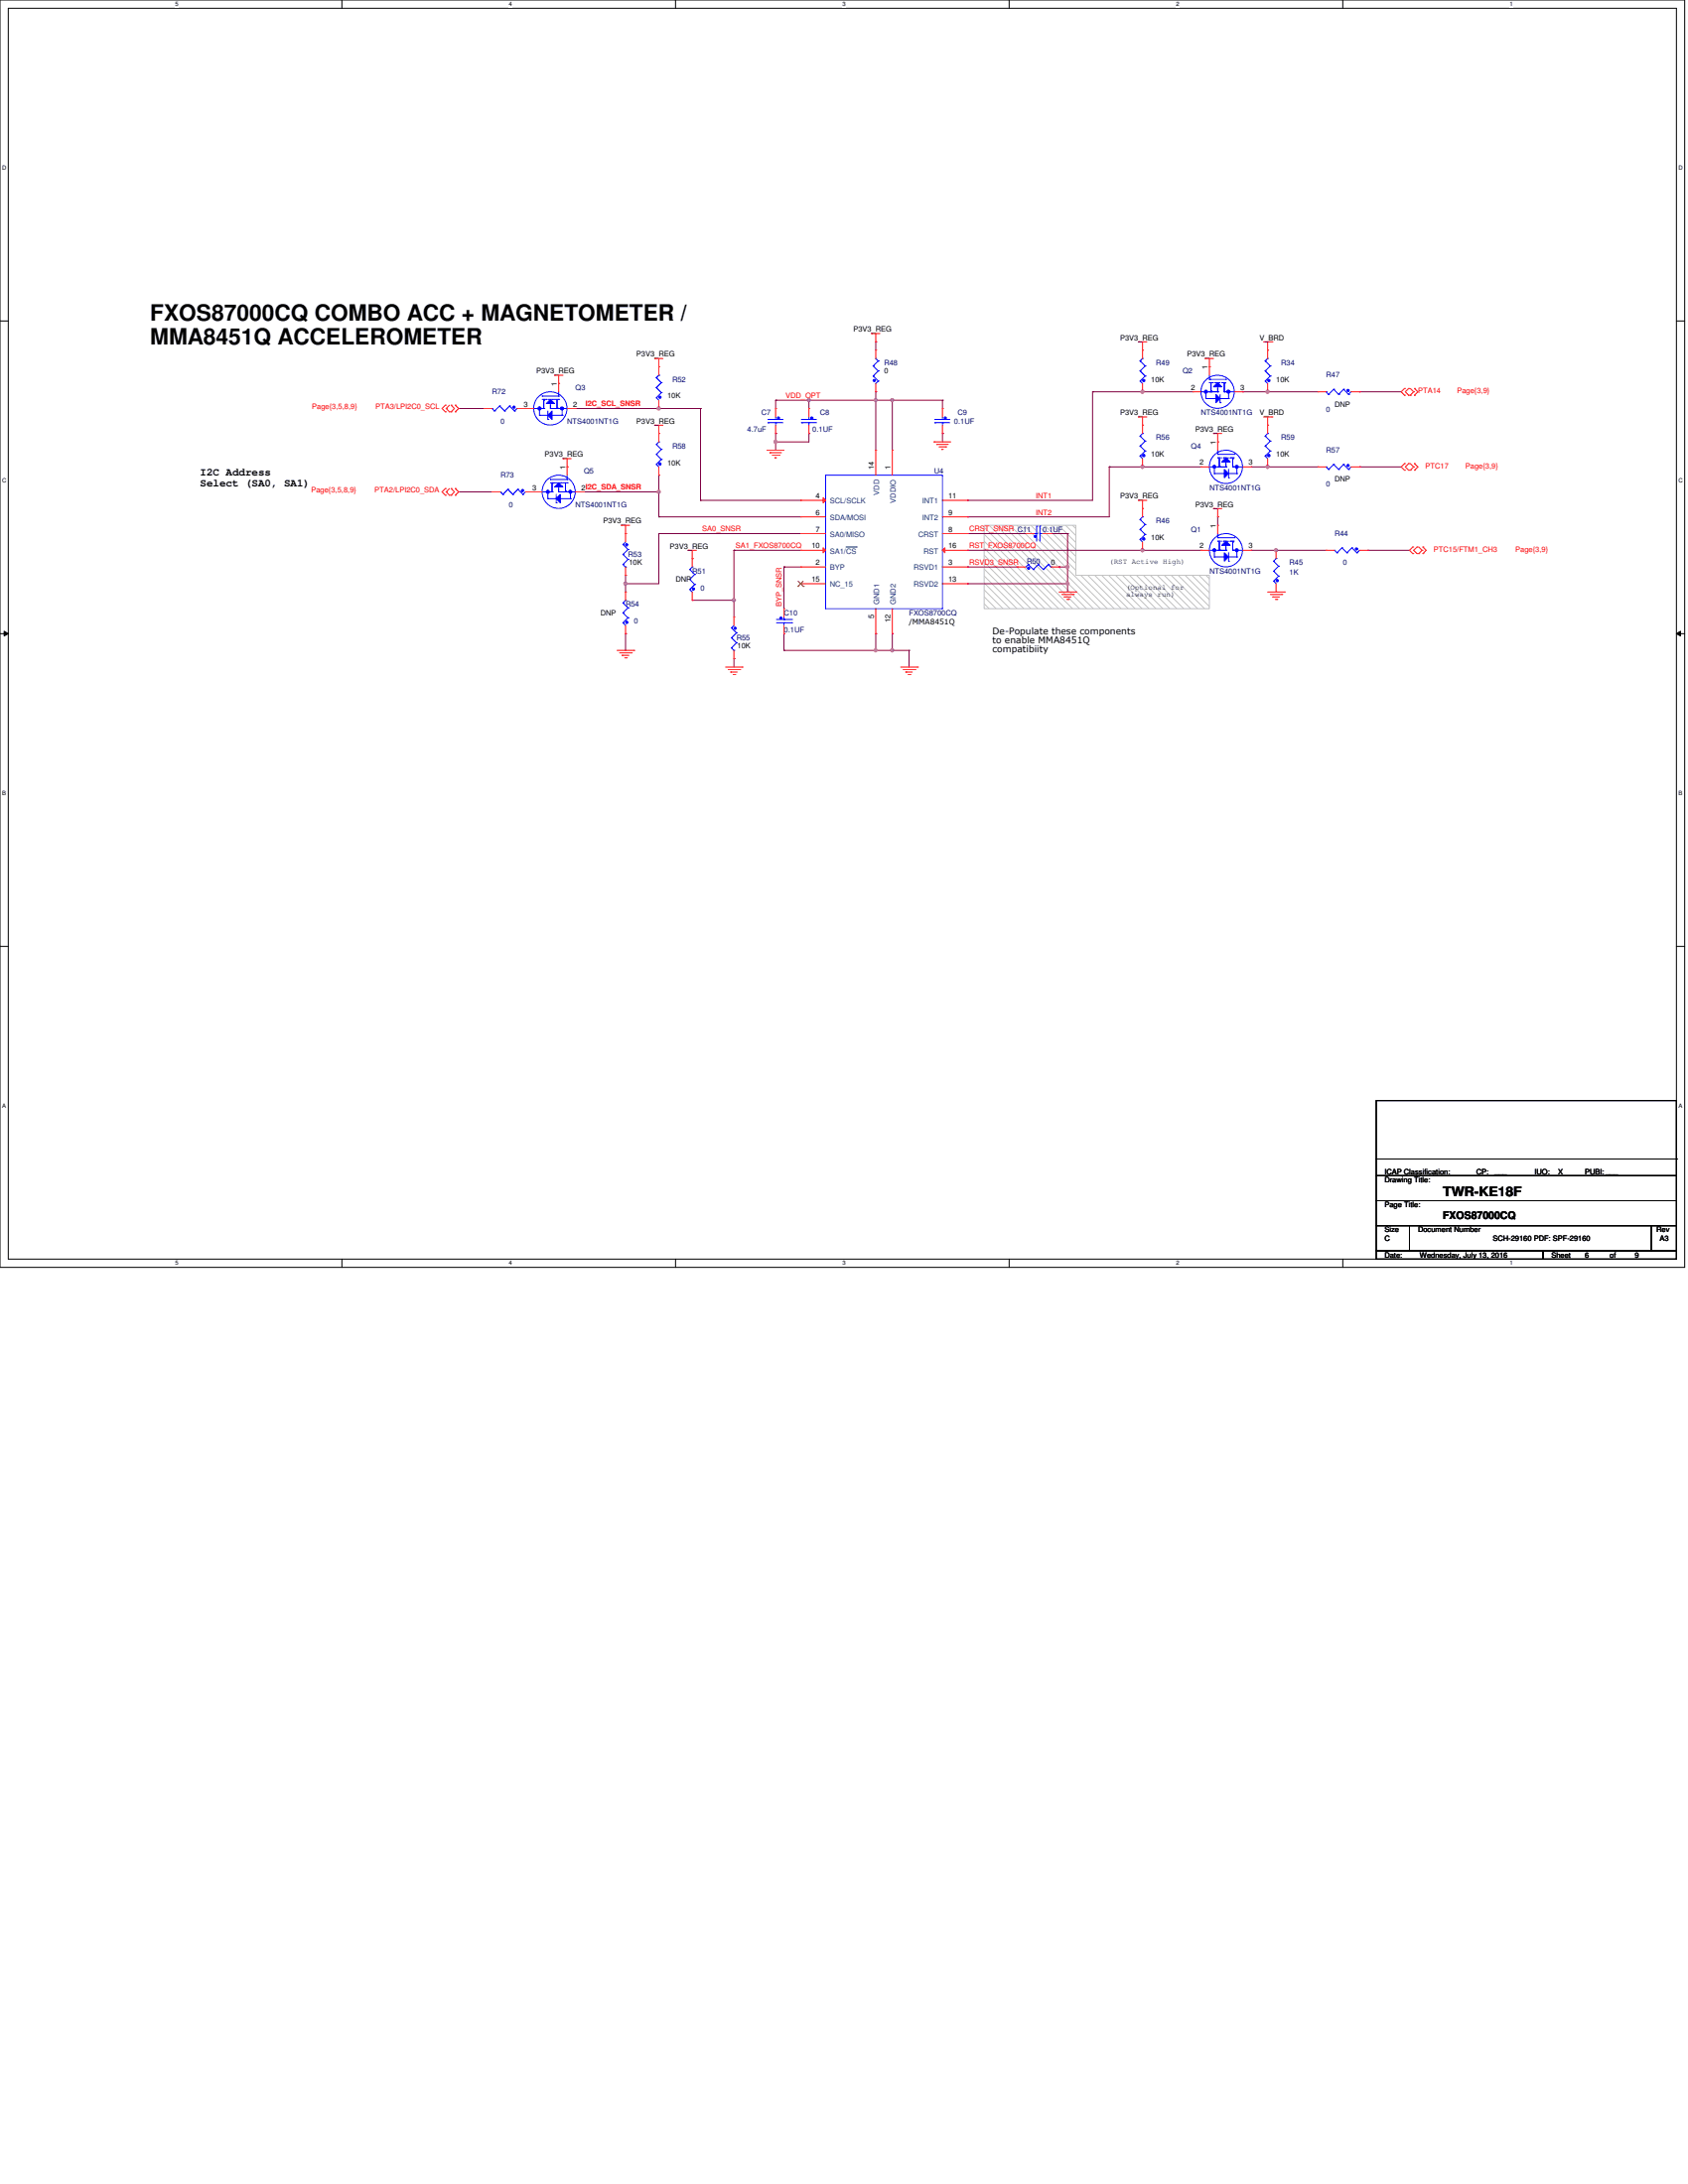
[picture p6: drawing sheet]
<svg xmlns="http://www.w3.org/2000/svg" width="216mm" height="279mm" viewBox="0 0 216 279" stroke-linecap="round" stroke-linejoin="round" font-family="sans-serif">
<path d="M0 0h215.5v162.1h-215.5zM1.1 1.1h213.3v160h-213.3z" fill="none" stroke="#000" stroke-width=".13"/>
<g fill="#fff">
<path d="M22.4 .1h.4v.9h-.4z"/>
<path d="M22.4 161.2h.4v.8h-.4z"/>
</g>
<path d="M43.7 0v1.1M43.7 161.1v1" fill="none" stroke="#000" stroke-width=".13"/>
<g fill="#fff">
<path d="M65.1 .1h.4v.9h-.4z"/>
<path d="M65.1 161.2h.4v.8h-.4z"/>
</g>
<path d="M86.4 0v1.1M86.4 161.1v1" fill="none" stroke="#000" stroke-width=".13"/>
<g fill="#fff">
<path d="M107.7 .1h.4v.9h-.4z"/>
<path d="M107.7 161.2h.4v.8h-.4z"/>
</g>
<path d="M129.1 0v1.1M129.1 161.1v1" fill="none" stroke="#000" stroke-width=".13"/>
<g fill="#fff">
<path d="M150.4 .1h.4v.9h-.4z"/>
<path d="M150.4 161.2h.4v.8h-.4z"/>
</g>
<path d="M171.7 0v1.1M171.7 161.1v1" fill="none" stroke="#000" stroke-width=".13"/>
<g fill="#fff">
<path d="M193.1 .1h.4v.9h-.4z"/>
<path d="M193.1 161.2h.4v.8h-.4z"/>
<path d="M.3 21.1h.5v.8h-.5z"/>
<path d="M214.7 21.1h.5v.8h-.5z"/>
<path d="M.3 61.1h.5v.8h-.5z"/>
<path d="M214.7 61.1h.5v.8h-.5z"/>
</g>
<path d="M0 41.1h1.1M214.4 41.1h1.1" fill="none" stroke="#000" stroke-width=".13"/>
<g fill="#fff">
<path d="M.3 101.1h.5v.8h-.5z"/>
<path d="M214.7 101.1h.5v.8h-.5z"/>
</g>
<path d="M0 81.1h1.1M.5 80.8l.6 .3-.6 .3zM214.4 81.1l.5-.3v.6zM214.4 81.1h1.1" fill="none" stroke="#000" stroke-width=".13"/>
<path d="M.5 80.8l.6 .3-.6 .3zM214.4 81.1l.5-.3v.6z" fill="#000"/>
<g fill="#fff">
<path d="M.3 141.1h.5v.8h-.5z"/>
<path d="M214.7 141.1h.5v.8h-.5z"/>
</g>
<path d="M0 121.1h1.1M214.4 121.1h1.1" fill="none" stroke="#000" stroke-width=".13"/>
<path d="M125.9 67.2h11.7v6.4h17.1v4.3h-28.8z" fill-rule="evenodd" fill="#c0c0c0"/>
<path d="M125.9 67.2h11.7v6.4h17.1v4.3h-28.8z" fill="none" stroke="#c0c0c0" stroke-width=".13"/>
<path d="M100.3 83.2h.1M112 83.2h.1M114.1 81.1h.1M114.1 81.1v2.1h-13.8" fill="none" stroke="#800040" stroke-width=".13"/>
<circle cx="114.1" cy="83.2" r=".2" fill="#f0f"/>
<circle cx="114.1" cy="83.2" r=".2" fill="none" stroke="#f0f" stroke-width=".13"/>
<path d="M100.3 72.5h.1M100.3 72.5v5.4M112 81.1h.1M112 81.1v2.1" fill="none" stroke="#800040" stroke-width=".13"/>
<circle cx="112" cy="83.2" r=".2" fill="#f0f"/>
<circle cx="112" cy="83.2" r=".2" fill="none" stroke="#f0f" stroke-width=".13"/>
<path d="M93.9 70.4h.1M93.9 70.4h8.5M93.9 70.4v6.4M100.3 72.5h.1M100.3 72.5h2.1M100.3 81.1h.1M100.3 81.1v2.1M114.1 83.2h.1M114.1 83.2h2.2M116.3 83.2h.1M116.3 83.2v2.1" fill="none" stroke="#800040" stroke-width=".13"/>
<circle cx="93.9" cy="76.8" r=".2" fill="#f0f"/>
<circle cx="93.9" cy="76.8" r=".2" fill="none" stroke="#f0f" stroke-width=".13"/>
<path d="M123.7 72.5h.1M123.7 74.7h.1M123.7 72.5h6.4M123.7 74.7h12.8M136.5 74.7h.1M136.5 72.5h.1M136.5 72.5v3.2M93.9 84.3h.1M93.9 84.3v1" fill="none" stroke="#800040" stroke-width=".13"/>
<circle cx="136.5" cy="74.7" r=".2" fill="#f0f"/>
<circle cx="136.5" cy="74.7" r=".2" fill="none" stroke="#f0f" stroke-width=".13"/>
<path d="M123.7 70.4h.1M123.7 70.4h22.4M134.4 68.3h.1M134.4 68.3h2.1M136.5 68.3h.1M136.5 68.3v4.2" fill="none" stroke="#800040" stroke-width=".13"/>
<circle cx="146.1" cy="70.4" r=".2" fill="#f0f"/>
<circle cx="146.1" cy="70.4" r=".2" fill="none" stroke="#f0f" stroke-width=".13"/>
<path d="M103.5 51.2h.1M103.5 51.2h8.5M123.7 68.3h.1M123.7 68.3h7.5" fill="none" stroke="#800040" stroke-width=".13"/>
<circle cx="112" cy="51.2" r=".2" fill="#f0f"/>
<circle cx="112" cy="51.2" r=".2" fill="none" stroke="#f0f" stroke-width=".13"/>
<circle cx="103.5" cy="51.2" r=".2" fill="#f0f"/>
<circle cx="103.5" cy="51.2" r=".2" fill="none" stroke="#f0f" stroke-width=".13"/>
<path d="M114.1 51.2h.1M114.1 51.2v6.4" fill="none" stroke="#800040" stroke-width=".13"/>
<circle cx="114.1" cy="51.2" r=".2" fill="#f0f"/>
<circle cx="114.1" cy="51.2" r=".2" fill="none" stroke="#f0f" stroke-width=".13"/>
<path d="M99.2 56.5h.1M99.2 55.5h.1M99.2 56.5h4.3M99.2 55.5v2.1M114.1 51.2h.1M114.1 51.2h6.4" fill="none" stroke="#800040" stroke-width=".13"/>
<circle cx="99.2" cy="56.5" r=".2" fill="#f0f"/>
<circle cx="99.2" cy="56.5" r=".2" fill="none" stroke="#f0f" stroke-width=".13"/>
<g fill="none" stroke="#800040" stroke-width=".13">
<path d="M73.6 52.3h.1M73.6 52.3h10.7M99.2 51.2h.1M99.2 51.2h4.3M99.2 51.2v1.1M103.5 55.5h.1M103.5 55.5v1M112 50.1h.1M112 50.1v1.1M120.5 55.5h.1M120.5 55.5v1M84.3 68.3h.1"/>
<path d="M84.3 68.3h18.1M123.7 66.1h.1M123.7 66.1h18.2"/>
</g>
<circle cx="84.3" cy="52.2" r=".2" fill="#f0f"/>
<circle cx="84.3" cy="52.2" r=".2" fill="none" stroke="#f0f" stroke-width=".13"/>
<path d="M89.6 52.3h.1M89.6 52.3v11.7M74.7 62.9h.1M74.7 62.9h9.6M84.3 66.1h.1M84.3 66.1h18.1M89.6 64h.1M89.6 64h12.8M123.7 64h.1M123.7 64h16" fill="none" stroke="#800040" stroke-width=".13"/>
<circle cx="84.3" cy="62.9" r=".2" fill="#f0f"/>
<circle cx="84.3" cy="62.9" r=".2" fill="none" stroke="#f0f" stroke-width=".13"/>
<path d="M80 74.7h.1M84.3 60.8h.1M84.3 68.3h.1M84.3 60.8v2.1M84.3 68.3v6.4h-4.3M80 81.1h.1M80 81.1v2.1" fill="none" stroke="#800040" stroke-width=".13"/>
<circle cx="80" cy="74.7" r=".2" fill="#f0f"/>
<circle cx="80" cy="74.7" r=".2" fill="none" stroke="#f0f" stroke-width=".13"/>
<path d="M135.5 72.5h.1M135.5 72.5h1" fill="none" stroke="#800040" stroke-width=".13"/>
<circle cx="136.5" cy="72.5" r=".2" fill="#f0f"/>
<circle cx="136.5" cy="72.5" r=".2" fill="none" stroke="#f0f" stroke-width=".13"/>
<path d="M158.9 50.1h.1M158.9 50.1h3.2M160 59.7h.1M160 59.7h2.1M88.5 76.8h.1M88.5 76.8h5.4M93.9 76.8h.1M93.9 76.8v2.1M160 70.4h.1M160 70.4h3.2" fill="none" stroke="#800040" stroke-width=".13"/>
<circle cx="163.2" cy="70.4" r=".2" fill="#f0f"/>
<circle cx="163.2" cy="70.4" r=".2" fill="none" stroke="#f0f" stroke-width=".13"/>
<g fill="none" stroke="#800040" stroke-width=".13">
<path d="M84.3 52.3h.1M84.3 52.3h5.3M103.5 51.2h.1M103.5 51.2v1.1M112 43.7h.1M112 51.2h.1M112 43.7v1.1M112 51.2v6.4M112 51.2h2.1M120.5 51.2h.1M120.5 51.2v1.1M139.7 50.1h.1"/>
<path d="M139.7 50.1v13.9M139.7 50.1h6.4M141.9 59.7h.1M141.9 59.7h4.2M141.9 59.7v6.4M162.1 50.1h.1M162.1 50.1h6.5M80 73.6h.1M80 74.7h.1M80 73.6v2.1M84.3 62.9h.1M84.3 62.9v3.2"/>
</g>
<circle cx="162.1" cy="50.1" r=".2" fill="#f0f"/>
<circle cx="162.1" cy="50.1" r=".2" fill="none" stroke="#f0f" stroke-width=".13"/>
<path d="M162.1 59.7h.1M162.1 59.7h6.5" fill="none" stroke="#800040" stroke-width=".13"/>
<circle cx="162.1" cy="59.7" r=".2" fill="#f0f"/>
<circle cx="162.1" cy="59.7" r=".2" fill="none" stroke="#f0f" stroke-width=".13"/>
<path d="M146.1 50.1h.1M146.1 50.1h6.4" fill="none" stroke="#800040" stroke-width=".13"/>
<circle cx="146.1" cy="50.1" r=".2" fill="#f0f"/>
<circle cx="146.1" cy="50.1" r=".2" fill="none" stroke="#f0f" stroke-width=".13"/>
<path d="M146.1 59.7h.1M146.1 59.7h7.5" fill="none" stroke="#800040" stroke-width=".13"/>
<circle cx="146.1" cy="59.7" r=".2" fill="#f0f"/>
<circle cx="146.1" cy="59.7" r=".2" fill="none" stroke="#f0f" stroke-width=".13"/>
<g fill="none" stroke="#800040" stroke-width=".13">
<path d="M58.7 52.3h.1M58.7 52.3h3.2M173.9 59.7h.1M173.9 50.1h.1M173.9 59.7h5.3M173.9 50.1h5.3M58.7 62.9h.1M58.7 62.9h4.2M146.1 70.4h.1M146.1 70.4h7.5M155.7 66.1h.1M155.7 66.1v1.1"/>
<path d="M163.2 70.4h.1M163.2 70.4h6.4M174.9 70.4h.1M174.9 70.4h5.4"/>
</g>
<g fill="none" stroke="#f00" stroke-width=".13">
<path d="M57 51.8h.1M57 52.7h.1M57 51.8l-.5 .5 .5 .4M57.1 52.3h.1M57.1 52.3l.4 .4M57.5 52.7h.1M57.5 51.8l-.4 .5M57.7 52.7h.1M57.7 51.8h.1M57.7 51.8l.4 .5-.4 .4M58.2 52.7h.1M58.2 51.8h.1"/>
<path d="M58.2 51.8l.5 .5-.5 .4M70.9 48h.1M70.9 48h1.1M71.5 49.1h.1M71.5 48v1.1M72 58.7h.1M72 58.7h1.1M72.5 59.7h.1M72.5 58.7v1M83.7 45.9h.1M83.7 54.4h.1M83.7 45.9h1.1"/>
<path d="M83.7 54.4h1.1M84.3 46.9h.1M84.3 55.5h.1M84.3 45.9v1M84.3 54.4v1.1M98.1 57.6h.1M98.1 57.6h2.2M98.5 57.9h.1M98.5 57.9h1.4M98.8 58.2h.8M99.1 58.6h.1M99.1 58.6h.2"/>
<path d="M99.6 58.2h.1M111.5 42.7h.1M111.5 42.7h1M112 43.7h.1M112 42.7v1M119.5 56.5h.1M119.5 56.5h2.1M119.8 56.9h.1M119.8 56.9h1.5M120.1 57.2h.9M120.4 57.5h.1M120.4 57.5h.2"/>
<path d="M121 57.2h.1M145.6 43.7h.1M145.6 53.3h.1M145.6 43.7h1.1M145.6 53.3h1.1M146.1 44.8h.1M146.1 54.4h.1M146.1 43.7v1.1M146.1 53.3v1.1M154.1 45.9h.1M154.1 45.9h1.1M154.7 46.9h.1"/>
<path d="M154.7 45.9v1M155.2 55.5h.1M155.2 55.5h1.1M155.7 56.5h.1M155.7 55.5v1M161.6 43.7h1.1M161.6 53.3h1.1M162.1 44.8h.1M162.1 54.4h.1M162.1 43.7v1.1M162.1 53.3v1.1M162.7 43.7h.1"/>
<path d="M162.7 53.3h.1M179.6 50.6h.1M179.6 49.7h.1M179.6 59.3h.1M179.6 49.7l-.4 .4 .4 .5M179.6 59.3l-.4 .4 .4 .5M180.2 50.6h.1M180.2 49.7h.1M180.2 59.3h.1M180.2 49.7l-.5 .4 .5 .5M180.2 59.3l-.5 .4 .5 .5M180.4 50.6h.1"/>
<path d="M180.4 49.7l.4 .4M180.4 59.3l.4 .4M180.8 50.1h.1M180.8 59.7h.1M180.8 50.1l-.4 .5M180.8 59.7l-.4 .5M180.9 49.7h.1M180.9 50.6h.1M180.9 59.3h.1M180.9 49.7l.5 .4-.5 .5M180.9 59.3l.5 .4-.5 .5M57 62.5h.1"/>
<path d="M57 63.4h.1M57 62.5l-.5 .4 .5 .5M57.1 62.9h.1M57.1 62.9l.4 .5M57.5 63.4h.1M57.5 62.5l-.4 .4M57.7 63.4h.1M57.7 62.5h.1M57.7 62.5l.4 .4-.4 .5M58.2 63.4h.1M58.2 62.5h.1M58.2 62.5l.5 .4-.5 .5"/>
<path d="M79.5 67.2h.1M79.5 67.2h1M80 68.3h.1M80 67.2v1.1M88 70.4h.1M88 70.4h1.1M88.5 71.5h.1M88.5 70.4v1.1M135.5 75.7h2.1M135.8 76.1h1.5M136.1 76.4h.1M136.1 76.4h.9"/>
<path d="M136.4 76.7h.3M136.7 76.7h.1M137.3 76.1h.1M137.6 75.7h.1M145.6 64h.1M145.6 64h1.1M146.1 65.1h.1M146.1 64v1.1M155.2 65.1h.1M155.2 65.1h1.1M155.7 66.1h.1M155.7 65.1v1"/>
<path d="M162.1 75.7h2.2M162.5 76.1h1.5M162.8 76.4h.1M162.8 76.4h.8M163.1 76.7h.2M163.3 76.7h.1M164 76.1h.1M164.3 75.7h.1M179.6 60.2h.1M180.2 60.2h.1M180.4 60.2h.1M180.7 70.8h.1"/>
<path d="M180.7 70h.1M180.7 70l-.4 .4 .4 .4M180.9 60.2h.1M181.3 70.8h.1M181.3 70h.1M181.3 70l-.5 .4 .5 .4M181.5 70.8h.1M181.5 70l.4 .4M181.9 70.4h.1M181.9 70.4l-.4 .4M182 70h.1M182 70.8h.1"/>
<path d="M182 70l.4 .4-.4 .4M78.9 83.2h2.2M79.2 83.5h1.6M79.6 83.8h.1M79.6 83.8h.8M79.9 84.2h.2M80.1 84.2h.1M80.8 83.5h.1M81.1 83.2h.1M92.8 85.3h2.1M93.1 85.7h1.5M93.5 86h.1"/>
<path d="M93.5 86h.8M93.8 86.3h.2M94 86.3h.1M94.6 85.7h.1M94.9 85.3h.1M115.2 85.3h2.1M115.5 85.7h1.5M115.8 86h.1M115.8 86h.9M116.2 86.3h.2M116.4 86.3h.1M117 85.7h.1"/>
<path d="M117.3 85.3h.1"/>
</g>
<path d="M176 150.4h38.4v3.2h-38.4zM176 153.6h38.4v3.2h-38.4zM176 156.8h4.3v3.2h-4.3zM176 140.8h38.4v9.6h-38.4zM176 148.3h38.4M180.3 156.8h30.9v3.2h-30.9zM211.2 156.8h3.2v3.2h-3.2zM214.4 148.3h.1M176 160h21.4v1.1h-21.4zM197.4 160h17v1.1h-17z" fill="none" stroke="#000" stroke-width=".13"/>
<path d="M169.6 59.7h.1M169.6 59.7l.3 .3M170.6 59.4h.1M170.6 59.4l.6 .6M170.6 59.4l-.7 .6M171.9 59.4h.1M171.9 59.4l.6 .6M171.9 59.4l-.7 .6M172.8 59.7l-.3 .3M169.9 60h.1M171.2 60h.1M172.5 60h.1" fill="none" stroke="#00f" stroke-width=".13"/>
<circle cx="172.4" cy="59.6" r=".15" fill="#00f"/>
<g fill="none" stroke="#00f" stroke-width=".13">
<path d="M62.9 52.3h.1M62.9 52.3l.3 .3M63.2 52.6h.1M63.9 51.9h.1M63.9 51.9l.6 .7M63.9 51.9l-.7 .7M64.5 52.6h.1M65.2 51.9h.1M65.2 51.9l.6 .7M65.2 51.9l-.7 .7M65.8 52.6h.1M66.1 52.3l-.3 .3"/>
<circle cx="172.4" cy="59.6" r=".15"/>
</g>
<path d="M168.6 59.7h.1M168.6 59.7h1M172.8 59.7h1.1M173.9 59.7h.1" fill="none" stroke="#f00" stroke-width=".13"/>
<circle cx="65.7" cy="52.1" r=".15" fill="#00f"/>
<g fill="none" stroke="#00f" stroke-width=".13">
<path d="M131.5 72.2h.1M131.5 72.2l-.3 .3M131.5 72.2l.7 .7M132.2 72.9h.1M132.8 72.2h.1M132.8 72.2l-.6 .7M132.8 72.2l.7 .7M133.5 72.9h.1M134.1 72.2h.1M134.1 72.2l-.6 .7M134.1 72.2l.3 .3M134.4 72.5h.1"/>
<circle cx="65.7" cy="52.1" r=".15"/>
</g>
<path d="M61.9 52.3h.1M61.9 52.3h1M66.1 52.3h1.1M67.2 52.3h.1" fill="none" stroke="#f00" stroke-width=".13"/>
<circle cx="131.6" cy="72.7" r=".15" fill="#00f"/>
<circle cx="131.6" cy="72.7" r=".15" fill="none" stroke="#00f" stroke-width=".13"/>
<path d="M130.1 72.5h.1M130.1 72.5h1.1M134.4 72.5h1.1M135.5 72.5h.1" fill="none" stroke="#f00" stroke-width=".13"/>
<path d="M71.5 61.8l.5 .5h-1.1z" fill="#00f"/>
<g fill="none" stroke="#00f" stroke-width=".13">
<path d="M69.3 62.9h1.3M70.4 61.3h.1M70.4 61.8h.5M70.4 61.3h2.1M70.6 62.9h.1M70.6 61.9h.1M70.6 61.8h.1M70.6 61.8v1.1M70.9 61.8h.1M71.1 61.8h.7M71.5 61.8l.5 .5h-1.1zM71.5 62.9h.1"/>
<path d="M71.5 62.9h2.1M71.5 62.3v.6M71.8 61.8h.1M72 61.8h.5M72.3 62.8h.1M72.3 62.9h.1M72.3 61.8v1.1M72.5 62.9h.1M72.5 61.8h.1M72.5 61.3h.1M72.5 60.8v.5M73.6 62.9h.1"/>
<circle cx="71.5" cy="62.9" r="2.12"/>
</g>
<path d="M71.7 63.2v1.1l-.6-.5z" fill="#00f"/>
<path d="M70.1 63.8h.1M70.1 62.9h.1M70.1 63.8h1M70.1 62.9v.9M71.1 64.3h.1M71.1 63.2v1.1M71.7 63.2v1.1l-.6-.5zM71.7 63.8h1.3M73 63.8h.1M73 62.9h.1M73 62.9v.9" fill="none" stroke="#00f" stroke-width=".13"/>
<circle cx="70.1" cy="62.9" r=".2" fill="#00f"/>
<circle cx="70.1" cy="62.9" r=".2" fill="none" stroke="#00f" stroke-width=".13"/>
<circle cx="73" cy="62.9" r=".2" fill="#00f"/>
<g fill="none" stroke="#00f" stroke-width=".13">
<path d="M169.6 50.1h.1M169.6 50.1l.3 .4M169.9 50.5h.1M170.6 49.8h.1M170.6 49.8l.6 .7M170.6 49.8l-.7 .7M171.2 50.5h.1M171.9 49.8h.1M171.9 49.8l.6 .7M171.9 49.8l-.7 .7M172.5 50.5h.1M172.8 50.1l-.3 .4"/>
<circle cx="73" cy="62.9" r=".2"/>
</g>
<path d="M72.5 59.7h.1M72.5 59.7v1.1M68.3 62.9h.1M68.3 62.9h1M73.6 62.9h1.1M74.7 62.9h.1" fill="none" stroke="#f00" stroke-width=".13"/>
<circle cx="172.4" cy="50" r=".15" fill="#00f"/>
<g fill="none" stroke="#00f" stroke-width=".13">
<path d="M83.9 59.4h.1M83.9 58.1h.1M83.9 56.9h.1M83.9 59.4l.4 .3M83.9 58.1l.7 .7M83.9 56.9l.7 .6M84.3 56.5h.1M84.3 56.5l-.4 .4M84.6 58.8h.1M84.6 57.5h.1M84.6 58.8l-.7 .6M84.6 57.5l-.7 .6"/>
<circle cx="172.4" cy="50" r=".15"/>
</g>
<path d="M168.6 50.1h.1M168.6 50.1h1M172.8 50.1h1.1M173.9 50.1h.1" fill="none" stroke="#f00" stroke-width=".13"/>
<circle cx="84.4" cy="59.3" r=".15" fill="#00f"/>
<g fill="none" stroke="#00f" stroke-width=".13">
<path d="M79.7 69.7h.1M79.7 70.9h.1M79.7 72.2h.1M79.7 69.7l.6 .6M79.7 70.9l.6 .7M79.7 72.2l.3 .3M80 72.5h.1M80 69.3l-.3 .4M80.3 70.3h.1M80.3 71.6h.1M80.3 70.3l-.6 .6M80.3 71.6l-.6 .6"/>
<circle cx="84.4" cy="59.3" r=".15"/>
</g>
<path d="M84.3 55.5h.1M84.3 55.5v1M84.3 59.7v1.1M84.3 60.8h.1" fill="none" stroke="#f00" stroke-width=".13"/>
<circle cx="80.2" cy="69.7" r=".15" fill="#00f"/>
<g fill="none" stroke="#00f" stroke-width=".13">
<path d="M88.2 75.4h.1M88.2 74.1h.1M88.2 72.9h.1M88.2 75.4l.3 .3M88.2 74.1l.7 .7M88.2 72.9l.7 .6M88.5 72.5h.1M88.5 72.5l-.3 .4M88.9 74.8h.1M88.9 73.5h.1M88.9 74.8l-.7 .6M88.9 73.5l-.7 .6"/>
<circle cx="80.2" cy="69.7" r=".15"/>
</g>
<path d="M80 68.3h.1M80 73.6h.1M80 68.3v1M80 72.5v1.1" fill="none" stroke="#f00" stroke-width=".13"/>
<circle cx="88.7" cy="75.4" r=".15" fill="#00f"/>
<g fill="none" stroke="#00f" stroke-width=".13">
<path d="M145.8 48.7h.1M145.8 47.5h.1M145.8 46.2h.1M145.8 48.7l.3 .4M145.8 47.5l.7 .6M145.8 46.2l.7 .6M146.1 45.9h.1M146.1 45.9l-.3 .3M146.5 48.1h.1M146.5 46.8h.1M146.5 48.1l-.7 .6M146.5 46.8l-.7 .7"/>
<circle cx="88.7" cy="75.4" r=".15"/>
</g>
<path d="M88.5 76.8h.1M88.5 71.5h.1M88.5 71.5v1M88.5 75.7v1.1" fill="none" stroke="#f00" stroke-width=".13"/>
<path d="M146.2 48.6h.2v.2h-.2z" fill-rule="evenodd" fill="#00f"/>
<path d="M146.2 48.6h.2v.2h-.2zM99.3 79.7h1.9M99.3 79.2h1.9M100.3 79.7h.1M100.3 79.7v.3M101.2 79.7h.1M101.2 79.2h.1" fill="none" stroke="#00f" stroke-width=".13"/>
<path d="M146.1 50.1h.1M146.1 44.8h.1M146.1 44.8v1.1M146.1 49.1v1" fill="none" stroke="#f00" stroke-width=".13"/>
<circle cx="99.9" cy="79.1" r=".15" fill="#00f"/>
<g fill="none" stroke="#00f" stroke-width=".13">
<path d="M100.3 79.2h.1M100.3 78.9v.3M132.6 67.3h.1M132.6 67.3v1.9M133 67.3h.1M133 68.3h.1M133 67.3v1.9M133 68.3h.3"/>
<circle cx="99.9" cy="79.1" r=".15"/>
</g>
<path d="M100.3 77.9h.1M100.3 77.9v1M100.3 81.1h.1M100.3 80v1.1" fill="none" stroke="#f00" stroke-width=".13"/>
<circle cx="132.4" cy="68.6" r=".15" fill="#00f"/>
<g fill="none" stroke="#00f" stroke-width=".13">
<path d="M132.3 68.3h.3M132.6 68.3h.1"/>
<circle cx="132.4" cy="68.6" r=".15"/>
</g>
<path d="M131.2 68.3h.1M131.2 68.3h1.1M133.3 68.3h1.1M134.4 68.3h.1" fill="none" stroke="#f00" stroke-width=".13"/>
<path d="M70.4 51.1l.5 .5h-1z" fill="#00f"/>
<g fill="none" stroke="#00f" stroke-width=".13">
<path d="M68.3 52.3h1.3M69.3 50.7h.1M69.3 51.1h.6M69.3 50.7h2.2M69.6 52.3h.1M69.6 51.2h.1M69.6 51.1h.1M69.6 51.1v1.2M69.9 51.1h.1M70.1 51.1h.6M70.4 51.1l.5 .5h-1zM70.4 52.3h.1"/>
<path d="M70.4 52.3h2.1M70.4 51.6v.7M70.7 51.1h.1M70.9 51.1h.6M71.2 52.2h.1M71.2 52.3h.1M71.2 51.1v1.2M71.5 52.3h.1M71.5 51.1h.1M71.5 50.7h.1M71.5 50.1v.6M72.5 52.3h.1"/>
<circle cx="70.4" cy="52.2" r="2.13"/>
</g>
<path d="M70.6 52.6v1.1l-.5-.6z" fill="#00f"/>
<path d="M69 53.1h.1M69 52.3h.1M69 53.1h1.1M69 52.3v.8M70.1 53.7h.1M70.1 52.6v1.1M70.6 52.6v1.1l-.5-.6zM70.6 53.1h1.3M71.9 53.1h.1M71.9 52.3h.1M71.9 52.3v.8" fill="none" stroke="#00f" stroke-width=".13"/>
<path d="M68.8 52.1h.3l.1 .1-.1 .2-.1 .1-.2-.1z" fill-rule="evenodd" fill="#00f"/>
<path d="M68.8 52.1h.3l.1 .1-.1 .2-.1 .1-.2-.1z" fill="none" stroke="#00f" stroke-width=".13"/>
<path d="M71.7 52.1h.3l.1 .1-.1 .2-.1 .1-.2-.1z" fill-rule="evenodd" fill="#00f"/>
<g fill="none" stroke="#00f" stroke-width=".13">
<path d="M71.7 52.1h.3l.1 .1-.1 .2-.1 .1-.2-.1zM83.9 50.9h.1M83.9 49.6h.1M83.9 48.3h.1M83.9 50.9l.4 .3M83.9 49.6l.7 .6M83.9 48.3l.7 .7M84.3 48h.1M84.3 48l-.4 .3M84.6 50.2h.1M84.6 49h.1M84.6 50.2l-.7 .7"/>
<path d="M84.6 49l-.7 .6"/>
</g>
<path d="M67.2 52.3h.1M67.2 52.3h1.1M71.5 49.1h.1M71.5 49.1v1M72.5 52.3h1.1M73.6 52.3h.1" fill="none" stroke="#f00" stroke-width=".13"/>
<circle cx="84.4" cy="50.8" r=".15" fill="#00f"/>
<g fill="none" stroke="#00f" stroke-width=".13">
<path d="M145.8 58.3h.1M145.8 57.1h.1M145.8 55.8h.1M145.8 58.3l.3 .4M145.8 57.1l.7 .6M145.8 55.8l.7 .6M146.1 55.5h.1M146.1 55.5l-.3 .3M146.5 57.7h.1M146.5 56.4h.1M146.5 57.7l-.7 .6M146.5 56.4l-.7 .7"/>
<circle cx="84.4" cy="50.8" r=".15"/>
</g>
<path d="M84.3 52.3h.1M84.3 46.9h.1M84.3 46.9v1.1M84.3 51.2v1.1" fill="none" stroke="#f00" stroke-width=".13"/>
<path d="M146.2 58.2h.2v.2h-.2z" fill-rule="evenodd" fill="#00f"/>
<path d="M146.2 58.2h.2v.2h-.2z" fill="none" stroke="#00f" stroke-width=".13"/>
<path d="M146.1 59.7h.1M146.1 54.4h.1M146.1 54.4v1.1M146.1 58.7v1" fill="none" stroke="#f00" stroke-width=".13"/>
<path d="M155.2 49.5l.5-.5 .6 .5z" fill="#00f"/>
<g fill="none" stroke="#00f" stroke-width=".13">
<path d="M153.6 50.1h.1M153.6 50.1h2.1M154.7 50.1h.1M154.7 49h.1M154.7 48.5h.1M154.7 49h.5M154.7 48v.5M154.7 48.5h2.1M154.9 50h.1M154.9 50.1h.1M154.9 49v1.1M155.2 49.5l.5-.5 .6 .5z"/>
<path d="M155.4 49h.1M155.4 49h.7M155.7 50.1h.1M155.7 49.5v.6M156.3 49h.1M156.3 49h.5M156.6 50.1h.1M156.6 49.1h.1M156.6 49h.1M156.6 50.1h1.3M156.6 49v1.1M156.8 48.5h.1"/>
<circle cx="155.7" cy="50.1" r="2.13"/>
</g>
<path d="M155.5 50.5l.6 .5-.6 .5z" fill="#00f"/>
<path d="M154.2 51h.1M154.2 50.1h.1M154.2 51h1.3M154.2 50.1v.9M155.5 50.5l.6 .5-.6 .5zM156.1 51.5h.1M156.1 50.5v1M156.1 51h1M157.1 51h.1M157.1 50.1h.1M157.1 50.1v.9" fill="none" stroke="#00f" stroke-width=".13"/>
<path d="M157 50h.3v.1v.1l-.2 .1-.1-.1z" fill-rule="evenodd" fill="#00f"/>
<path d="M157 50h.3v.1v.1l-.2 .1-.1-.1z" fill="none" stroke="#00f" stroke-width=".13"/>
<path d="M154.1 50h.3l.1 .1-.1 .1-.2 .1-.1-.1z" fill-rule="evenodd" fill="#00f"/>
<path d="M102.5 54.1h.1M102.5 53.7h.1M102.5 54.1h1.9M102.5 53.7h1.9M103.5 54.1h.1M103.5 54.1v.3M154.1 50h.3l.1 .1-.1 .1-.2 .1-.1-.1z" fill="none" stroke="#00f" stroke-width=".13"/>
<path d="M152.5 50.1h.1M152.5 50.1h1.1M154.7 46.9h.1M154.7 46.9v1.1M157.9 50.1h1M158.9 50.1h.1" fill="none" stroke="#f00" stroke-width=".13"/>
<path d="M103.7 53.4h.2v.2h-.2z" fill-rule="evenodd" fill="#00f"/>
<g fill="none" stroke="#00f" stroke-width=".13">
<path d="M103.5 53.7h.1M103.5 53.3v.4M103.7 53.4h.2v.2h-.2zM145.8 69h.1M145.8 67.7h.1M145.8 66.5h.1M145.8 69l.3 .3M145.8 67.7l.7 .7M145.8 66.5l.7 .6M146.1 66.1h.1M146.1 66.1l-.3 .4M146.5 68.4h.1"/>
<path d="M146.5 67.1h.1M146.5 68.4l-.7 .6M146.5 67.1l-.7 .6"/>
</g>
<path d="M103.5 52.3h.1M103.5 55.5h.1M103.5 52.3v1M103.5 54.4v1.1" fill="none" stroke="#f00" stroke-width=".13"/>
<path d="M146.2 68.8h.2v.3h-.2z" fill-rule="evenodd" fill="#00f"/>
<path d="M98.2 54.1h.1M98.2 53.7h.1M98.2 54.1h2M98.2 53.7h2M99.2 54.1h.1M99.2 54.1v.3M146.2 68.8h.2v.3h-.2z" fill="none" stroke="#00f" stroke-width=".13"/>
<path d="M146.1 70.4h.1M146.1 65.1h.1M146.1 65.1v1M146.1 69.3v1.1" fill="none" stroke="#f00" stroke-width=".13"/>
<circle cx="99.6" cy="53.5" r=".15" fill="#00f"/>
<g fill="none" stroke="#00f" stroke-width=".13">
<path d="M99.2 53.7h.1M99.2 53.3v.4M161.8 48.7h.1M161.8 47.5h.1M161.8 46.2h.1M161.8 48.7l.3 .4M161.8 47.5l.7 .6M161.8 46.2l.7 .6M162.1 45.9h.1M162.1 45.9l-.3 .3M162.5 48.1h.1M162.5 46.8h.1"/>
<path d="M162.5 48.1l-.7 .6M162.5 46.8l-.7 .7"/>
<circle cx="99.6" cy="53.5" r=".15"/>
</g>
<path d="M99.2 52.3h.1M99.2 55.5h.1M99.2 52.3v1M99.2 54.4v1.1" fill="none" stroke="#f00" stroke-width=".13"/>
<path d="M162.2 48.6h.2v.2h-.2z" fill-rule="evenodd" fill="#00f"/>
<g fill="none" stroke="#00f" stroke-width=".13">
<path d="M111.7 48.1h.1M111.7 46.8h.1M111.7 48.1l.6 .6M111.7 46.8l.6 .7M112 45.9h.1M112 45.9l.3 .3M112.3 48.7h.1M112.3 47.5h.1M112.3 46.2h.1M112.3 48.7l-.3 .4M112.3 47.5l-.6 .6M112.3 46.2l-.6 .6"/>
<path d="M162.2 48.6h.2v.2h-.2z"/>
</g>
<path d="M162.1 50.1h.1M162.1 44.8h.1M162.1 44.8v1.1M162.1 49.1v1" fill="none" stroke="#f00" stroke-width=".13"/>
<path d="M111.7 48.6h.2v.2h-.2z" fill-rule="evenodd" fill="#00f"/>
<g fill="none" stroke="#00f" stroke-width=".13">
<path d="M111.7 48.6h.2v.2h-.2zM64 62.9h.1M64 62.9l.3 .3M64.3 63.2h.1M65 62.6h.1M65 62.6l.6 .6M65 62.6l-.7 .6M65.6 63.2h.1M66.2 62.6h.1M66.2 62.6l.7 .6M66.2 62.6l-.6 .6M66.9 63.2h.1"/>
<path d="M67.2 62.9l-.3 .3"/>
</g>
<path d="M112 50.1h.1M112 44.8h.1M112 44.8v1.1M112 49.1v1" fill="none" stroke="#f00" stroke-width=".13"/>
<circle cx="66.8" cy="62.8" r=".15" fill="#00f"/>
<g fill="none" stroke="#00f" stroke-width=".13">
<path d="M105.6 60.8h14.9v17.1h-14.9z"/>
<circle cx="66.8" cy="62.8" r=".15"/>
</g>
<path d="M114.1 57.6h.1M114.1 57.6v3.2M62.9 62.9h.1M62.9 62.9h1.1M67.2 62.9h1.1M68.3 62.9h.1M102.4 72.5h.1M102.4 72.5h3.2M120.5 72.5h3.2M123.7 72.5h.1" fill="none" stroke="#f00" stroke-width=".13"/>
<path d="M105.3 63.7l.3 .3-.3 .3z" fill="#f00"/>
<g fill="none" stroke="#f00" stroke-width=".13">
<path d="M102.4 64h.1M102.4 66.1h.1M102.4 68.3h.1M102.4 64h3.2M102.4 66.1h3.2M102.4 68.3h3.2M105.3 63.7l.3 .3-.3 .3zM112 77.9v3.2M120.5 66.1h3.2M120.5 68.3h3.2M123.7 68.3h.1M123.7 66.1h.1"/>
<path d="M112 81.1h.1"/>
</g>
<path d="M105.3 70.1l.3 .3-.3 .3z" fill="#f00"/>
<g fill="none" stroke="#f00" stroke-width=".13">
<path d="M112 57.6h.1M112 57.6v3.2M102.4 70.4h.1M102.4 74.7h.1M102.4 70.4h3.2M102.4 74.7h3.2M105.3 70.1l.3 .3-.3 .3zM114.1 77.9v3.2M120.5 64h3.2M120.5 74.7h3.2M123.7 64h.1M123.7 74.7h.1"/>
<path d="M114.1 81.1h.1"/>
</g>
<path d="M108.2 70h1.3M109.5 70h.1" fill="none" stroke="#004080" stroke-width=".13"/>
<path d="M102.1 75h.1M102.1 74.4l.6 .6M102.7 74.4l-.6 .6M102.7 75h.1" fill="none" stroke="#804000" stroke-width=".13"/>
<path d="M120.5 70.4l.4-.3v.6z" fill="#f00"/>
<path d="M120.5 70.4l.4-.3v.6zM120.5 70.4h3.2M123.7 70.4h.1" fill="none" stroke="#f00" stroke-width=".13"/>
<path d="M162.9 74.3h.1M162.9 73.1h.1M162.9 71.8h.1M162.9 74.3l.3 .4M162.9 73.1l.6 .6M162.9 71.8l.6 .6M163.2 71.5h.1M163.2 71.5l-.3 .3M163.5 73.7h.1M163.5 72.4h.1M163.5 73.7l-.6 .6M163.5 72.4l-.6 .7" fill="none" stroke="#00f" stroke-width=".13"/>
<path d="M163.3 74.2h.2v.2h-.2z" fill-rule="evenodd" fill="#00f"/>
<path d="M163.3 74.2h.2v.2h-.2z" fill="none" stroke="#00f" stroke-width=".13"/>
<path d="M163.2 75.7h.1M163.2 70.4h.1M163.2 70.4v1.1M163.2 74.7v1" fill="none" stroke="#f00" stroke-width=".13"/>
<path d="M156.8 69.2l.6 .6h-1.1z" fill="#00f"/>
<g fill="none" stroke="#00f" stroke-width=".13">
<path d="M154.7 70.4h.1M154.7 70.4h2.1M155.7 70.4h.1M155.7 69.2h.1M155.7 68.8h.1M155.7 69.2h.6M155.7 68.3v.5M155.7 68.8h2.2M156 70.3h.1M156 70.4h.1M156 69.2v1.2M156.5 69.2h.1"/>
<path d="M156.5 69.2h.6M156.8 69.2l.6 .6h-1.1zM156.8 70.4h.1M156.8 69.8v.6M157.4 69.2h.1M157.4 69.2h.5M157.7 70.4h.1M157.7 69.3h.1M157.7 69.2h.1M157.7 70.4h1.2M157.7 69.2v1.2M157.9 68.8h.1"/>
<circle cx="156.8" cy="70.4" r="2.12"/>
</g>
<path d="M156.6 70.7l.5 .5-.5 .6z" fill="#00f"/>
<path d="M155.3 71.2h.1M155.3 70.4h.1M155.3 71.2h1.3M155.3 70.4v.8M156.6 70.7l.5 .5-.5 .6zM157.1 71.8h.1M157.1 70.7v1.1M157.1 71.2h1.1M158.2 71.2h.1M158.2 70.4h.1M158.2 70.4v.8" fill="none" stroke="#00f" stroke-width=".13"/>
<circle cx="158.2" cy="70.4" r=".2" fill="#00f"/>
<circle cx="158.2" cy="70.4" r=".2" fill="none" stroke="#00f" stroke-width=".13"/>
<circle cx="155.3" cy="70.4" r=".2" fill="#00f"/>
<g fill="none" stroke="#00f" stroke-width=".13">
<path d="M93.6 80.3h.1M93.6 81.6h.1M93.6 82.9h.1M93.6 80.3l.6 .7M93.6 81.6l.6 .6M93.6 82.9l.3 .3M93.9 83.2h.1M93.9 80l-.3 .3M94.2 81h.1M94.2 82.2h.1M94.2 81l-.6 .6M94.2 82.2l-.6 .7"/>
<circle cx="155.3" cy="70.4" r=".2"/>
</g>
<path d="M153.6 70.4h.1M153.6 70.4h1.1M155.7 67.2h.1M155.7 67.2v1.1M158.9 70.4h1.1M160 70.4h.1" fill="none" stroke="#f00" stroke-width=".13"/>
<circle cx="94" cy="80.4" r=".15" fill="#00f"/>
<circle cx="94" cy="80.4" r=".15" fill="none" stroke="#00f" stroke-width=".13"/>
<path d="M93.9 78.9h.1M93.9 78.9v1.1M93.9 84.3h.1M93.9 83.2v1.1" fill="none" stroke="#f00" stroke-width=".13"/>
<path d="M156.8 58.6l.6 .5h-1.1z" fill="#00f"/>
<g fill="none" stroke="#00f" stroke-width=".13">
<path d="M154.7 59.7h.1M154.7 59.7h2.1M155.7 59.7h.1M155.7 58.6h.1M155.7 58.1h.1M155.7 58.6h.6M155.7 57.6v.5M155.7 58.1h2.2M156 59.6h.1M156 59.7h.1M156 58.6v1.1M156.5 58.6h.1"/>
<path d="M156.5 58.6h.6M156.8 58.6l.6 .5h-1.1zM156.8 59.7h.1M156.8 59.1v.6M157.4 58.6h.1M157.4 58.6h.5M157.7 59.7h.1M157.7 58.7h.1M157.7 58.6h.1M157.7 59.7h1.2M157.7 58.6v1.1M157.9 58.1h.1"/>
<circle cx="156.8" cy="59.7" r="2.12"/>
</g>
<path d="M156.6 60l.5 .6-.5 .5z" fill="#00f"/>
<path d="M155.3 59.7h.1M155.3 59.7v.9M158.2 59.7h.1M158.2 59.7v.9M155.3 60.6h.1M155.3 60.6h1.3M156.6 60l.5 .6-.5 .5zM157.1 61.1h.1M157.1 60v1.1M157.1 60.6h1.1M158.2 60.6h.1" fill="none" stroke="#00f" stroke-width=".13"/>
<circle cx="158.2" cy="59.7" r=".2" fill="#00f"/>
<circle cx="158.2" cy="59.7" r=".2" fill="none" stroke="#00f" stroke-width=".13"/>
<circle cx="155.3" cy="59.7" r=".2" fill="#00f"/>
<g fill="none" stroke="#00f" stroke-width=".13">
<path d="M170.7 70.4h.1M170.7 70.4l.3 .3M171 70.7h.1M171.6 70.1h.1M171.6 70.1l.7 .6M171.6 70.1l-.6 .6M172.3 70.7h.1M172.9 70.1h.1M172.9 70.1l.7 .6M172.9 70.1l-.6 .6M173.6 70.7h.1M173.9 70.4l-.3 .3"/>
<circle cx="155.3" cy="59.7" r=".2"/>
</g>
<path d="M153.6 59.7h.1M153.6 59.7h1.1M155.7 56.5h.1M155.7 56.5v1.1M158.9 59.7h1.1M160 59.7h.1" fill="none" stroke="#f00" stroke-width=".13"/>
<circle cx="173.5" cy="70.2" r=".15" fill="#00f"/>
<g fill="none" stroke="#00f" stroke-width=".13">
<path d="M119.6 54.1h.1M119.6 53.7h.1M119.6 54.1h1.9M119.6 53.7h1.9M120.5 54.1h.1M120.5 54.1v.3"/>
<circle cx="173.5" cy="70.2" r=".15"/>
</g>
<path d="M169.6 70.4h.1M169.6 70.4h1.1M173.9 70.4h1M174.9 70.4h.1" fill="none" stroke="#f00" stroke-width=".13"/>
<circle cx="120.9" cy="53.5" r=".15" fill="#00f"/>
<g fill="none" stroke="#00f" stroke-width=".13">
<path d="M120.5 53.7h.1M120.5 53.3v.4M79.7 79.7h.1M79.7 78.4h.1M79.7 77.1h.1M79.7 79.7l.3 .3M79.7 78.4l.6 .6M79.7 77.1l.6 .7M80 76.8h.1M80 76.8l-.3 .3M80.3 79h.1M80.3 77.8h.1"/>
<path d="M80.3 79l-.6 .7M80.3 77.8l-.6 .6"/>
<circle cx="120.9" cy="53.5" r=".15"/>
</g>
<path d="M120.5 52.3h.1M120.5 55.5h.1M120.5 52.3v1M120.5 54.4v1.1" fill="none" stroke="#f00" stroke-width=".13"/>
<path d="M80.1 79.5h.2v.2h-.2z" fill-rule="evenodd" fill="#00f"/>
<g fill="none" stroke="#00f" stroke-width=".13">
<path d="M161.8 58.3h.1M161.8 57.1h.1M161.8 55.8h.1M161.8 58.3l.3 .4M161.8 57.1l.7 .6M161.8 55.8l.7 .6M162.1 55.5h.1M162.1 55.5l-.3 .3M162.5 57.7h.1M162.5 56.4h.1M162.5 57.7l-.7 .6M162.5 56.4l-.7 .7"/>
<path d="M80.1 79.5h.2v.2h-.2z"/>
</g>
<path d="M80 75.7h.1M80 75.7v1.1M80 81.1h.1M80 80v1.1" fill="none" stroke="#f00" stroke-width=".13"/>
<path d="M162.2 58.2h.2v.2h-.2z" fill-rule="evenodd" fill="#00f"/>
<path d="M162.2 58.2h.2v.2h-.2z" fill="none" stroke="#00f" stroke-width=".13"/>
<path d="M162.1 59.7h.1M162.1 54.4h.1M162.1 54.4v1.1M162.1 58.7v1" fill="none" stroke="#f00" stroke-width=".13"/>
<circle cx="114.1" cy="83.2" r=".2" fill="#f0f"/>
<circle cx="114.1" cy="83.2" r=".2" fill="none" stroke="#f0f" stroke-width=".13"/>
<circle cx="112" cy="83.2" r=".2" fill="#f0f"/>
<circle cx="112" cy="83.2" r=".2" fill="none" stroke="#f0f" stroke-width=".13"/>
<circle cx="93.9" cy="76.8" r=".2" fill="#f0f"/>
<circle cx="93.9" cy="76.8" r=".2" fill="none" stroke="#f0f" stroke-width=".13"/>
<circle cx="136.5" cy="74.7" r=".2" fill="#f0f"/>
<circle cx="136.5" cy="74.7" r=".2" fill="none" stroke="#f0f" stroke-width=".13"/>
<circle cx="146.1" cy="70.4" r=".2" fill="#f0f"/>
<circle cx="146.1" cy="70.4" r=".2" fill="none" stroke="#f0f" stroke-width=".13"/>
<circle cx="112" cy="51.2" r=".2" fill="#f0f"/>
<circle cx="112" cy="51.2" r=".2" fill="none" stroke="#f0f" stroke-width=".13"/>
<circle cx="103.5" cy="51.2" r=".2" fill="#f0f"/>
<circle cx="103.5" cy="51.2" r=".2" fill="none" stroke="#f0f" stroke-width=".13"/>
<circle cx="114.1" cy="51.2" r=".2" fill="#f0f"/>
<circle cx="114.1" cy="51.2" r=".2" fill="none" stroke="#f0f" stroke-width=".13"/>
<circle cx="99.2" cy="56.5" r=".2" fill="#f0f"/>
<circle cx="99.2" cy="56.5" r=".2" fill="none" stroke="#f0f" stroke-width=".13"/>
<circle cx="84.3" cy="52.2" r=".2" fill="#f0f"/>
<circle cx="84.3" cy="52.2" r=".2" fill="none" stroke="#f0f" stroke-width=".13"/>
<circle cx="84.3" cy="62.9" r=".2" fill="#f0f"/>
<circle cx="84.3" cy="62.9" r=".2" fill="none" stroke="#f0f" stroke-width=".13"/>
<circle cx="80" cy="74.7" r=".2" fill="#f0f"/>
<circle cx="80" cy="74.7" r=".2" fill="none" stroke="#f0f" stroke-width=".13"/>
<circle cx="136.5" cy="72.5" r=".2" fill="#f0f"/>
<circle cx="136.5" cy="72.5" r=".2" fill="none" stroke="#f0f" stroke-width=".13"/>
<circle cx="163.2" cy="70.4" r=".2" fill="#f0f"/>
<circle cx="163.2" cy="70.4" r=".2" fill="none" stroke="#f0f" stroke-width=".13"/>
<circle cx="162.1" cy="50.1" r=".2" fill="#f0f"/>
<circle cx="162.1" cy="50.1" r=".2" fill="none" stroke="#f0f" stroke-width=".13"/>
<circle cx="162.1" cy="59.7" r=".2" fill="#f0f"/>
<circle cx="162.1" cy="59.7" r=".2" fill="none" stroke="#f0f" stroke-width=".13"/>
<circle cx="146.1" cy="50.1" r=".2" fill="#f0f"/>
<circle cx="146.1" cy="50.1" r=".2" fill="none" stroke="#f0f" stroke-width=".13"/>
<circle cx="146.1" cy="59.7" r=".2" fill="#f0f"/>
<circle cx="146.1" cy="59.7" r=".2" fill="none" stroke="#f0f" stroke-width=".13"/>
<g font-size="2.9">
<text x="19.2" y="41.1">FXOS87000CQ COMBO ACC + MAGNETOMETER /</text>
<text x="19.2" y="44">MMA8451Q ACCELEROMETER</text>
</g>
<text font-size="1.7" x="184.6" y="153.1">TWR-KE18F</text>
<g font-size="1.4">
<text x="25.6" y="60.9">I2C Address</text>
<text x="25.6" y="62.3">Select (SA0, SA1)</text>
<text x="184.6" y="156">FXOS87000CQ</text>
</g>
<g font-size="1.2">
<text x="126.9" y="81.2">De-Populate these components</text>
<text x="126.9" y="82.3">to enable MMA8451Q</text>
<text x="126.9" y="83.5">compatibiity</text>
</g>
<g font-size="1">
<text x="68.6" y="47.8">P3V3_REG</text>
<text x="81.4" y="45.6">P3V3_REG</text>
<text x="109.1" y="42.4">P3V3_REG</text>
<text x="113.1" y="47.8">0</text>
<text x="143.3" y="43.5">P3V3_REG</text>
<text x="151.8" y="45.6">P3V3_REG</text>
<text x="154.5" y="47.3" transform="rotate(-90 154.5 47.3)">1</text>
<text x="161.1" y="43.5">V_BRD</text>
<text x="67" y="52">3</text>
<text x="71.2" y="49.4" transform="rotate(-90 71.2 49.4)">1</text>
<text x="73.3" y="52">2</text>
<text x="85.3" y="51">10K</text>
<text x="143.3" y="53.1">P3V3_REG</text>
<text x="147.2" y="48.9">10K</text>
<text x="152.3" y="49.9">2</text>
<text x="158.6" y="49.9">3</text>
<text x="161.1" y="53.1">V_BRD</text>
<text x="163.2" y="48.9">10K</text>
<text x="170.7" y="52">DNP</text>
<text x="69.7" y="58.4">P3V3_REG</text>
<text x="81.4" y="54.2">P3V3_REG</text>
<text x="85.3" y="59.5">10K</text>
<text x="147.2" y="58.4">10K</text>
<text x="152.9" y="55.2">P3V3_REG</text>
<text x="153.4" y="59.5">2</text>
<text x="155.5" y="56.9" transform="rotate(-90 155.5 56.9)">1</text>
<text x="159.7" y="59.5">3</text>
<text x="163.2" y="58.4">10K</text>
<text x="68.1" y="62.7">3</text>
<text x="72.3" y="60" transform="rotate(-90 72.3 60)">1</text>
<text x="74.3" y="62.7">2I2C_SDA_SNSR</text>
<text x="104.3" y="63.8">4</text>
<text x="104.3" y="65.9">6</text>
<text x="111.8" y="60" transform="rotate(-90 111.8 60)">14</text>
<text x="113.9" y="60" transform="rotate(-90 113.9 60)">1</text>
<text x="121.3" y="65.9">9</text>
<text x="121.3" y="63.8">11</text>
<text x="143.3" y="63.8">P3V3_REG</text>
<text x="152.9" y="64.9">P3V3_REG</text>
<text x="170.7" y="61.6">DNP</text>
<text x="77.1" y="67">P3V3_REG</text>
<text x="85.7" y="70.2">P3V3_REG</text>
<text x="103.8" y="70.2">10</text>
<text x="104.3" y="68">7</text>
<text x="121.3" y="68">8</text>
<text x="121.3" y="70.2">16</text>
<text x="147.2" y="69.1">10K</text>
<text x="153.4" y="70.2">2</text>
<text x="155.5" y="67.5" transform="rotate(-90 155.5 67.5)">1</text>
<text x="159.7" y="70.2">3</text>
<text x="80.4" y="72.3">10K</text>
<text x="86.4" y="74.4">DNP</text>
<text x="103.8" y="74.4">15</text>
<text x="104.3" y="72.3">2</text>
<text x="121.3" y="72.3">3</text>
<text x="121.3" y="74.4">13</text>
<text x="134.4" y="72.3">0</text>
<text x="141.9" y="72.2">(RST Active High)</text>
<text x="144" y="75.4">(Optional for</text>
<text x="144" y="76.4">always run)</text>
<text x="76.8" y="78.7">DNP</text>
<text x="94.3" y="83">10K</text>
<text x="111.8" y="79.1" transform="rotate(-90 111.8 79.1)">5</text>
<text x="113.9" y="79.7" transform="rotate(-90 113.9 79.7)">12</text>
<text x="116.3" y="79.9">/MMA8451Q</text>
<text x="177.1" y="154.5">Page Title:</text>
<text x="177.1" y="151.3">Drawing Title:</text>
<text x="177.1" y="150.2">ICAP Classification:</text>
<text x="188.8" y="150.2">CP:</text>
<text x="191.2" y="150.1">___</text>
<text x="196.3" y="150.2">IUO:</text>
<text x="199.3" y="150.2">X</text>
<text x="202.7" y="150.2">PUBI: ___</text>
<text x="177.1" y="157.6">Size</text>
<text x="177.1" y="160.9">Date:</text>
<text x="177.1" y="158.7">C</text>
<text x="181.4" y="157.6">Document Number</text>
<text x="181.6" y="160.9">Wednesday, July 13, 2016</text>
<text x="190.9" y="158.7">SCH-29160 PDF: SPF-29160</text>
<text x="198.4" y="160.9">Sheet</text>
<text x="202.7" y="160.9">6</text>
<text x="205.9" y="160.9">of</text>
<text x="209.1" y="160.9">9</text>
<text x="211.9" y="157.6">Rev</text>
<text x="212.3" y="158.7">A3</text>
</g>
<g font-size="1" fill="#000080">
<text x="113.1" y="46.7">R48</text>
<text x="147.8" y="46.7">R49</text>
<text x="151.3" y="47.8">Q2</text>
<text x="163.9" y="46.7">R34</text>
<text x="62.9" y="50.4">R72</text>
<text x="73.6" y="49.9">Q3</text>
<text x="86" y="48.9">R52</text>
<text x="97.4" y="53.1">C7</text>
<text x="104.9" y="53.1">C8</text>
<text x="122.5" y="53.1">C9</text>
<text x="153.6" y="53.1">NTS4001NT1G</text>
<text x="169.6" y="48.3">R47</text>
<text x="169.6" y="52.7">0</text>
<text x="64" y="54.2">0</text>
<text x="72.5" y="54.2">NTS4001NT1G</text>
<text x="86" y="57.4">R58</text>
<text x="95.6" y="55.2">4.7uF</text>
<text x="103.9" y="55.2">0.1UF</text>
<text x="122" y="54.2">0.1UF</text>
<text x="147.8" y="56.3">R56</text>
<text x="152.3" y="57.4">Q4</text>
<text x="163.9" y="56.3">R59</text>
<text x="169.6" y="57.9">R57</text>
<text x="64" y="61.1">R73</text>
<text x="65.1" y="64.9">0</text>
<text x="73.6" y="64.9">NTS4001NT1G</text>
<text x="74.7" y="60.6">Q5</text>
<text x="119.5" y="60.6">U4</text>
<text x="154.7" y="62.7">NTS4001NT1G</text>
<text x="169.6" y="62.3">0</text>
<text x="80.3" y="71.2">R53</text>
<text x="133.4" y="68.1">0.1UF</text>
<text x="147.8" y="67">R46</text>
<text x="152.3" y="68.1">Q1</text>
<text x="170.7" y="68.6">R44</text>
<text x="80" y="77.6">R54</text>
<text x="88.5" y="73.4">R51</text>
<text x="89.6" y="75.5">0</text>
<text x="131.3" y="72.1">R50</text>
<text x="154.7" y="73.4">NTS4001NT1G</text>
<text x="164.9" y="72.3">R45</text>
<text x="164.9" y="73.6">1K</text>
<text x="171.7" y="72.3">0</text>
<text x="81.1" y="79.8">0</text>
<text x="94.2" y="81.9">R55</text>
<text x="100.3" y="78.7">C10</text>
<text x="100.3" y="80.9">0.1UF</text>
<text x="116.3" y="78.7">FXOS8700CQ</text>
</g>
<g font-size="1" fill="#f00">
<text x="39.9" y="52.4">Page{3,5,8,9}</text>
<text x="48" y="52.4">PTA3/LPI2C0_SCL</text>
<text x="74.9" y="51.9">I2C_SCL_SNSR</text>
<text x="100.5" y="50.9">VDD_OPT</text>
<text x="181.4" y="50.3">PTA14</text>
<text x="186.4" y="50.3">Page{3,9}</text>
<text x="182.3" y="59.9">PTC17</text>
<text x="187.4" y="59.9">Page{3,9}</text>
<text x="39.8" y="63">Page{3,5,8,9}</text>
<text x="47.9" y="63">PTA2/LPI2C0_SDA</text>
<text x="132.5" y="65.9">INT2</text>
<text x="132.5" y="63.8">INT1</text>
<text x="89.8" y="67.9">SA0_SNSR</text>
<text x="94.1" y="70.1">SA1_FXOS8700CQ</text>
<text x="124" y="70.1">RST_FXOS8700CQ</text>
<text x="124" y="67.9">CRST_SNSR C11</text>
<text x="183.4" y="70.6">PTC15/FTM1_CH3</text>
<text x="193.8" y="70.6">Page{3,9}</text>
<text x="99.9" y="77.7" transform="rotate(-90 99.9 77.7)">BYP_SNSR</text>
<text x="124" y="72.2">RSVD3_SNSR</text>
</g>
<g font-size="1" fill="#004080">
<text x="106.1" y="64.4">SCL/SCLK</text>
<text x="112.5" y="63.4" transform="rotate(-90 112.5 63.4)">VDD</text>
<text x="114.6" y="64.4" transform="rotate(-90 114.6 64.4)">VDDIO</text>
<text x="118" y="64.4">INT1</text>
<text x="106.1" y="66.5">SDA/MOSI</text>
<text x="106.1" y="68.7">SA0/MISO</text>
<text x="106.1" y="70.8">SA1/CS</text>
<text x="117.4" y="68.7">CRST</text>
<text x="118" y="66.5">INT2</text>
<text x="118.1" y="70.8">RST</text>
<text x="106.1" y="73">BYP</text>
<text x="106.1" y="75.1">NC_15</text>
<text x="112.5" y="77.3" transform="rotate(-90 112.5 77.3)">GND1</text>
<text x="114.6" y="77.3" transform="rotate(-90 114.6 77.3)">GND2</text>
<text x="116.9" y="73">RSVD1</text>
<text x="116.9" y="75.1">RSVD2</text>
</g>
<g font-size=".8">
<text x="22.4" y=".8">5</text>
<text x="65.1" y=".8">4</text>
<text x="107.7" y=".8">3</text>
<text x="150.4" y=".8">2</text>
<text x="193.1" y=".8">1</text>
<text x=".3" y="21.7">D</text>
<text x="214.7" y="21.7">D</text>
<text x=".3" y="61.7">C</text>
<text x="214.7" y="61.7">C</text>
<text x=".3" y="101.7">B</text>
<text x="214.7" y="101.7">B</text>
<text x=".3" y="141.8">A</text>
<text x="214.7" y="141.8">A</text>
<text x="22.4" y="161.9">5</text>
<text x="65.1" y="161.9">4</text>
<text x="107.7" y="161.9">3</text>
<text x="150.4" y="161.9">2</text>
<text x="193.1" y="161.9">1</text>
</g>
</svg>
